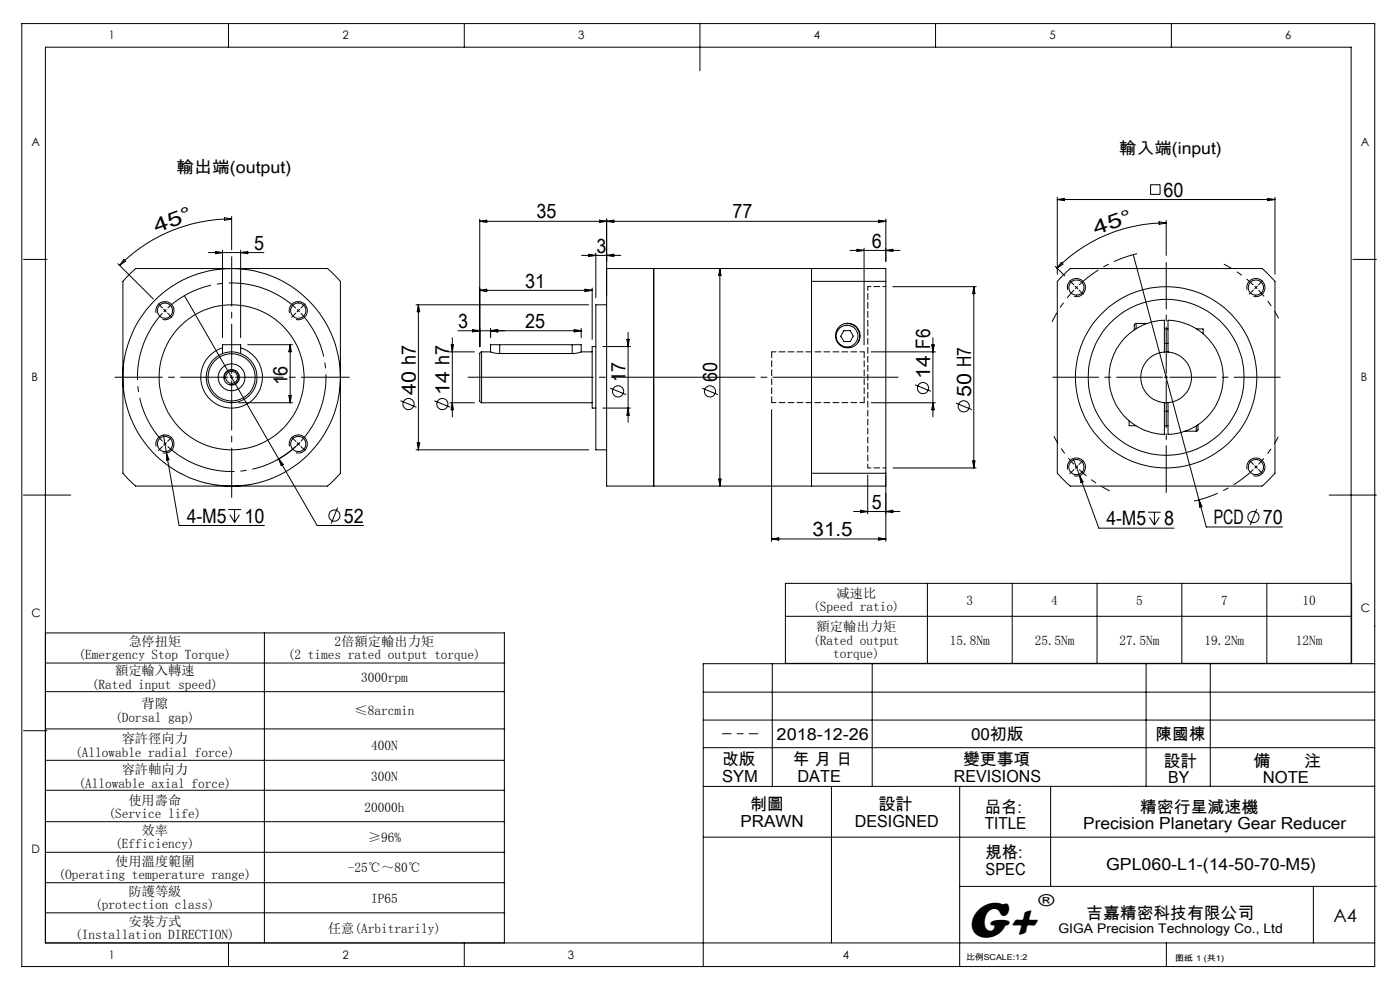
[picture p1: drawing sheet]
<svg xmlns="http://www.w3.org/2000/svg" width="297mm" height="210mm" viewBox="0 0 297 210" stroke-linecap="round" stroke-linejoin="round" font-family="sans-serif">
<g fill="none" stroke="#000" stroke-width=".21">
<path d="M4.6 5h287v200h-287zM48.5 5v5M98.5 5v5M148.5 5v10M198.5 5v5M248.5 5v5M244.1 39.2h2v2h-2zM5 55h5M25 55.9l7.5 7.5M26.3 55.1l.3 .3-1.2 .9zM27 58.6l1.8-1.6h40.7l.7 .6 2 2.1v40.7l-.6 .7-2.1 2h-40.7l-1.4-1.3-1.3-1.4v-40.7zM44.2 53.6h11.8"/>
<path d="M45.7 53.3l1.5 .3-1.5 .2zM47.2 53.1v18.5M47.6 46.2l1.5 .3-1.5 .2zM49.1 46.5a33.4 33.4 0 0 0-23.7 9.8M49.1 45.9v7.1M51 53.1v18.5M51 53.6l1.6-.3v.5zM101.8 46.9h86.1M101.8 46.5v27M101.8 46.9l1.5-.2v.5zM123.4 54.2h8.3M124.9 53.9l1.5 .3-1.5 .2z"/>
<path d="M126.4 53.7v9.4M127.2 46.7l3 .5v-.5l-3 .5zM128.7 46.5v16.3M128.7 54.2l1.5-.3v.5zM138.7 57v46.1M152.7 57v46.1M152.7 57l.3 1.4h-.5zM172.2 57v2.7M172.2 59.7h15.7M172.2 59.7v40.7M180.3 53.1h10.6M181.8 52.9l1.5 .2-1.5 .3z"/>
<path d="M183.3 52.6v20.6M186.4 46.7l1.5 .2-1.5 .3zM187.9 53.1l1.5-.2v.5zM187.9 46.5v8.9M187.9 59.7v-2.7h-59.2v46.1h59.2v-2.7M187.9 59.7v40.7M223.9 56.5l2 2M224.3 41.8v16.4M224.3 42.3h46.2M224.3 42.3l1.5-.2v.5zM225.1 55.7l.4 .3-1.3 .9zM225.3 58.6l1.7-1.6h40.8l.7 .6 2 2.1v40.7l-1 1.1-1.7 1.6h-40.8l-.7-.6-2-2.1v-40.7z"/>
<path d="M240.4 54l15.5 57.8h16.2M245.9 47.1l1.5 .2-1.5 .3zM247.4 47.3a32.6 32.6 0 0 0-23.2 9.6M247.4 46.8v7.4M269 42.1l1.5 .2-1.5 .3zM270.5 41.8v16.4M287 55h5M33.1 66.4a1.92 1.92 0 0 1 1.7-2.4 1.92 1.92 0 0 1 2.1 2.1 1.92 1.92 0 0 1-2.4 1.7M34.7 65.6l.6 .6M35.3 65.6l-.6 .6M39.1 62.7l28.2 48.8h9.8M47.2 73.8a6.5 6.5 0 0 0-3.4 10 6.5 6.5 0 0 0 10.6 0 6.5 6.5 0 0 0-3.4-10"/>
<path d="M47.2 75v-1.9h3.8v1.9M52.6 73.1h9.5M61.4 66.4a1.92 1.92 0 0 1 1.7-2.4 1.92 1.92 0 0 1 2.1 2.1 1.92 1.92 0 0 1-2.4 1.7M61.6 73.1v12.3M61.6 73.1l.2 1.5h-.5zM88.3 64.7h36.6M88.8 64.7v30.7M88.8 64.7l.2 1.4h-.5zM95.5 74.6h5.1M95.7 73.2h.5l-.2 1.4zM96 71.6v16.8M97.2 70.2h26.1"/>
<path d="M100.3 69.9l1.5 .3-1.5 .2zM101.8 61.6l1.5-.3v.6zM101.8 61.6h23.8M102.2 74.6l-.4 .4v10.1l.4 .3M102.2 74.6v10.8M102.2 74.6h1.9M104.1 69.7v1.9M104.1 70.2l1.5-.3v.5zM104.1 74.6l1.9 .4M106 73.1h-1.9v1.5M106 73.1h15.4M106 75h15.4"/>
<path d="M106 73.1v1.9M121.4 73.1h1.9v1.5M121.4 73.1v1.9M121.8 69.9l1.5 .3-1.5 .2zM123.3 74.6l-1.9 .4M123.3 74.6h2.3M123.3 69.7v1.9M124.1 61.3l1.5 .3-1.5 .3zM125.6 61.1v10.9M126.4 73.5h-.8v13.1h.8M127.9 73.5h5.8M128.7 64.7h-2.3v30.7h2.3"/>
<path d="M133 72h.5l-.3 1.5zM133.2 70.5v19.1M179 70.2l1.3-.1 .7 1.2-.6 1.2h-1.4l-.6-1.2zM179.3 68.6a2.69 2.69 0 0 1 2.6 1.2 2.69 2.69 0 0 1 .1 2.8M184.8 74.6h13.6M189.4 60.8h17.7M197.7 73.2h.5l-.3 1.4zM197.9 71.6v16.8M206.6 60.8v38.5M206.6 60.8l.2 1.5h-.5zM226.5 61.5a1.92 1.92 0 0 1 1.7-2.4 1.92 1.92 0 0 1 2.1 2.1 1.92 1.92 0 0 1-2.4 1.7M228.1 60.7l.3 .3"/>
<path d="M228.4 61l-.3 .3M228.4 61l.2 .3M228.6 60.7l-.2 .3M241 68.6l-.4 .3v1.1M241 68.6v1.1M241 68.6h2.4M247 74.7v-6.8a12.1 12.1 0 0 0-11.7 12.1 12.1 12.1 0 0 0 11.7 12.1v-6.7M247 74.7a5.4 5.4 0 0 0-5 5.3 5.4 5.4 0 0 0 5 5.4M247 74.7h.8M247 69.8h.8M247 72.8h.8M247.8 74.7a5.4 5.4 0 0 1 5 5.3 5.4 5.4 0 0 1-5 5.4"/>
<path d="M247.8 74.7v-6.8a12.1 12.1 0 0 1 11.7 12.1 12.1 12.1 0 0 1-11.7 12.1v-6.7M253.8 69.8h1.4v1M264.6 61.5a1.92 1.92 0 0 1 1.7-2.4 1.92 1.92 0 0 1 2.1 2.1 1.92 1.92 0 0 1-2.5 1.7M33.1 94.7a1.93 1.93 0 0 1 1.7-2.4 1.93 1.93 0 0 1 2.1 2.1 1.93 1.93 0 0 1-2.4 1.7M34.7 92.3l.6 3.8M35.3 96.1l2.7 15.4h18.1M35.3 96.1l.5 1.4-.5 .1zM47.7 80.4a1.54 1.54 0 0 1 1.3-1.9 1.54 1.54 0 0 1 1.7 1.7 1.54 1.54 0 0 1-2 1.3M48.9 85.4h.2M50.6 85.4h11.5M59.1 97.4l1 1.1-.4 .3zM61.3 83.9h.5l-.2 1.5z"/>
<path d="M61.4 94.7a1.93 1.93 0 0 1 1.7-2.4 1.93 1.93 0 0 1 2.1 2.1 1.93 1.93 0 0 1-2.4 1.7M63.6 93.8a19.7 19.7 0 0 1-4.9 3.8M84.9 85l3.4 1.4M88.3 95.4h36.6M88.5 93.9h.5l-.2 1.5zM92.1 85l3.4 1.4M95.5 85.4h5.1M96 85.4l.2 1.5h-.5zM102.2 85.4h23.4M127.9 86.6h5.8M129.4 82.3l3.4 1.4M133.2 86.6l.3 1.5h-.5z"/>
<path d="M148.9 82.3l3.4 1.4M163.7 86.9v27.9M184.8 85.4h13.6M189.4 99.3h17.7M194.1 81.6l3.4 1.4M197.9 85.4l.3 1.5h-.5zM202.8 85.5l3.4 1.4M206.3 97.8h.5l-.2 1.5zM226.5 99.6a1.92 1.92 0 0 1 1.6-2.4 1.92 1.92 0 0 1 2.1 2 1.92 1.92 0 0 1-2.3 1.7M227.7 97.3l1.3 3.6M239.5 89.3v1h1.5M247 85.4h.8"/>
<path d="M247 87.2h.8M247 90.3h.8M251.4 91.5h2.4M253.8 90.3v1.2M254.1 90.1v1.1l-.3 .3M264.6 99.6a1.92 1.92 0 0 1 1.7-2.4 1.92 1.92 0 0 1 2.1 2 1.92 1.92 0 0 1-2.5 1.7M5 105h10M48.4 108.1h2.8M48.8 109.2l1 1.6M49.8 108.1v2.7M50.8 109.2l-1 1.6M71.6 107.7l-1.3 3.3"/>
<path d="M152.5 101.6h.5l-.3 1.5zM163.7 114.3h24.2M163.7 114.3l1.5-.2v.5zM172.2 100.4v2.7M172.2 100.4h15.7M181.1 108.5h9.8M182.6 108.2l1.5 .3-1.5 .3zM184.1 100.8v8.2M186.4 114.1l1.5 .2-1.5 .3zM187.9 100.8v14M187.9 108.5l1.5-.3v.6zM229 100.9l4.1 11.1h16"/>
<path d="M229 100.9l.8 1.3-.5 .2zM243.6 108.6h2.6M243.9 109.7l1 1.7M244.9 108.6v2.8M245.9 109.7l-1 1.7M254.4 106l.6 1.4-.5 .2zM266.6 108l-1.4 3.4M282 105h10M9.6 134.3h97.4v65.7M56.1 134.3v65.7M166.6 123.7h120.1v17h-120.1zM166.6 130.7h120.1"/>
<path d="M196.7 123.7v17M214.7 123.7v17M232.7 123.7v17M250.7 123.7v17M268.7 123.7v17M5 155h5M9.6 140.6h97.4M9.6 146.7h97.4M9.6 154.6h97.4M149.2 152.7h142.4M149.2 146.8h142.4M149.2 158.6h142.4"/>
<path d="M163.8 140.8v26M185 140.8v26M243.1 140.8v26M256.8 140.8v26M286.6 140.8v-130.8h-277v190h282M291.6 140.8h-142.4v64.2M9.6 161.3h97.4M9.6 167.6h97.4M9.6 174.3h97.4M149.2 177.6h142.4M176.4 166.8v33.2M203.6 166.8v38.2"/>
<path d="M222.9 166.8v21.2M291.6 166.8h-142.4M9.6 180.8h97.4M9.6 187.2h97.4M9.6 193.6h97.4M203.6 188h88.4M278.6 188v12M48.5 200v5M98.5 200v5M247.4 200v5"/>
<circle cx="35" cy="65.9" r="1.61"/>
<circle cx="63.3" cy="65.9" r="1.61"/>
<circle cx="179.7" cy="71.3" r="2.31"/>
<circle cx="179.8" cy="71.2" r="2.62"/>
<circle cx="228.4" cy="61" r="1.61"/>
<circle cx="266.4" cy="61" r="1.61"/>
<circle cx="35" cy="94.2" r="1.61"/>
<circle cx="49.1" cy="80" r="2.85"/>
<circle cx="49.1" cy="80" r="23.1"/>
<circle cx="49.1" cy="80" r="15.4"/>
<circle cx="49.1" cy="80" r="5"/>
<circle cx="49.1" cy="80" r="5.4"/>
<circle cx="49.1" cy="80" r="1.27"/>
<circle cx="49.1" cy="80" r="1.66"/>
<circle cx="63.3" cy="94.2" r="1.61"/>
<circle cx="86.7" cy="85.7" r="1.19"/>
<circle cx="93.8" cy="85.7" r="1.18"/>
<circle cx="131.1" cy="83" r="1.18"/>
<circle cx="150.6" cy="83" r="1.18"/>
<circle cx="195.8" cy="82.3" r="1.19"/>
<circle cx="204.5" cy="86.2" r="1.18"/>
<circle cx="228.4" cy="99.1" r="1.61"/>
<circle cx="247.4" cy="80" r="16.5"/>
<circle cx="247.4" cy="80" r="19.2"/>
<circle cx="266.4" cy="99.1" r="1.61"/>
<circle cx="70.9" cy="109.4" r="1.2"/>
<circle cx="265.9" cy="109.7" r="1.18"/>
</g>
<path d="M227.8 61.5a26.9 26.9 0 0 0-4.6 6.8" fill="none" stroke="#000" stroke-width=".21" stroke-dasharray="30.5 1.3 1.3 1.3" stroke-dashoffset="28.3" stroke-linecap="butt"/>
<path d="M228.9 60.4a26.9 26.9 0 0 1 12.3-6.6" fill="none" stroke="#000" stroke-width=".21" stroke-dasharray="30.5 1.3 1.3 1.3" stroke-dashoffset="25.3" stroke-linecap="butt"/>
<path d="M63.3 65.9l-.3-.3M63.3 65.9l.3 .3M266.4 61l-.2-.3M266.4 61l.3 .3M35 94.2l.3 .2M35 94.2l-.3-.3M63.3 94.2l.3-.3M63.3 94.2l-.3 .2M228.4 99.1l.2 .2M228.4 99.1l-.3-.3M266.4 99.1l.3-.3M266.4 99.1l-.2 .2" fill="none" stroke="#000" stroke-width=".21" stroke-dasharray="30.5 1.3 1.3 1.3" stroke-linecap="butt"/>
<path d="M265.9 60.4a26.9 26.9 0 0 0-6.3-4.4" fill="none" stroke="#000" stroke-width=".21" stroke-dasharray="30.5 1.3 1.3 1.3" stroke-dashoffset="28.5" stroke-linecap="butt"/>
<path d="M267 61.5a26.9 26.9 0 0 1 4.3 6M227.8 98.5a26.9 26.9 0 0 1-4.2-6" fill="none" stroke="#000" stroke-width=".21" stroke-dasharray="30.5 1.3 1.3 1.3" stroke-dashoffset="28.7" stroke-linecap="butt"/>
<path d="M267 98.5a26.9 26.9 0 0 0 4.2-5.8" fill="none" stroke="#000" stroke-width=".21" stroke-dasharray="30.5 1.3 1.3 1.3" stroke-dashoffset="28.8" stroke-linecap="butt"/>
<path d="M265.9 99.6a26.9 26.9 0 0 1-12.6 6.7" fill="none" stroke="#000" stroke-width=".21" stroke-dasharray="30.5 1.3 1.3 1.3" stroke-dashoffset="25.2" stroke-linecap="butt"/>
<path d="M228.9 99.6a26.9 26.9 0 0 0 6.5 4.5" fill="none" stroke="#000" stroke-width=".21" stroke-dasharray="30.5 1.3 1.3 1.3" stroke-dashoffset="28.4" stroke-linecap="butt"/>
<path d="M34.5 66.4a20 20 0 0 0 0 27.2M62.7 65.3a20 20 0 0 0-27.1 0M35.6 94.7a20 20 0 0 0 27.1 0M63.8 93.6a20 20 0 0 0 0-27.2" fill="none" stroke="#000" stroke-width=".21" stroke-dasharray="30.5 1.3 1.3 1.3" stroke-dashoffset="14.9" stroke-linecap="butt"/>
<path d="M99.3 80h91.2" fill="none" stroke="#000" stroke-width=".21" stroke-dasharray="30.5 1.3 1.3 1.3" stroke-dashoffset="3.9"/>
<path d="M153.3 155.6h7.5" fill="none" stroke="#000" stroke-width=".21" stroke-dasharray="30.5 1.3 1.3 1.3" stroke-dashoffset="28.6"/>
<path d="M187.9 60.8h-3.8M184.1 99.3h3.8" fill="none" stroke="#000" stroke-width=".21" stroke-dasharray="1.3 .6" stroke-dashoffset=".6"/>
<path d="M184.1 99.3v-38.5" fill="none" stroke="#000" stroke-width=".21" stroke-dasharray="1.3 .6" stroke-dashoffset=".5"/>
<path d="M163.7 85.4v-10.8M183.3 85.4v-10.8" fill="none" stroke="#000" stroke-width=".21" stroke-dasharray="1.3 .6"/>
<path d="M183.3 74.6h-19.6M163.7 85.4h19.6" fill="none" stroke="#000" stroke-width=".21" stroke-dasharray="1.3 .6" stroke-dashoffset=".4"/>
<g fill="none" stroke="#000" stroke-width=".21" stroke-dasharray="30.5 1.3 1.3 1.3">
<path d="M34.5 65.3l-.9-.8M35.6 66.4l.8 .9M62.7 66.4l-.8 .9M63.3 65.9l.3-.3M63.3 65.9l-.3 .2M63.8 65.3l.9-.8M227.8 60.4l-.8-.8M228.9 61.5l.9 .9M265.9 61.5l-.9 .9M266.4 61l.3-.3M266.4 61l-.2 .3M267 60.4l.9-.8"/>
<path d="M34.5 94.7l-.9 .9M35 94.2l-.3 .2M35 94.2l.3-.3M35.6 93.6l.8-.9M49.2 80v-.4M49.2 80h-.4M49.2 80v.4M49.2 80h.3M62.7 93.6l-.8-.9M63.3 94.2l.3 .2M63.3 94.2l-.3-.3M63.8 94.7l.9 .9"/>
<path d="M227.8 99.6l-.8 .9M228.4 99.1l-.3 .2M228.4 99.1l.2-.3M228.9 98.5l.9-.9M247.4 80v-.4M247.4 80h-.4M247.4 80v.4M247.4 80h.4M265.9 98.5l-.9-.9M266.4 99.1l.3 .2M266.4 99.1l-.2-.3M267 99.6l.9 .9"/>
</g>
<path d="M247.4 79.3v-23.6" fill="none" stroke="#000" stroke-width=".21" stroke-dasharray="30.5 1.3 1.3 1.3" stroke-dashoffset="20.6"/>
<path d="M246.6 80h-23.3M248.2 80h23.4" fill="none" stroke="#000" stroke-width=".21" stroke-dasharray="30.5 1.3 1.3 1.3" stroke-dashoffset="20.7"/>
<path d="M247.4 80.8v23.7" fill="none" stroke="#000" stroke-width=".21" stroke-dasharray="30.5 1.3 1.3 1.3" stroke-dashoffset="20.5"/>
<path d="M49.2 79.3v-24.9M49.2 80.8v24.7" fill="none" stroke="#000" stroke-width=".21" stroke-dasharray="30.5 1.3 1.3 1.3" stroke-dashoffset="20"/>
<path d="M48.4 80h-24" fill="none" stroke="#000" stroke-width=".21" stroke-dasharray="30.5 1.3 1.3 1.3" stroke-dashoffset="20.4"/>
<path d="M49.9 80h24.2" fill="none" stroke="#000" stroke-width=".21" stroke-dasharray="30.5 1.3 1.3 1.3" stroke-dashoffset="20.3"/>
<text font-size="11" x="205.1" y="198.7">G+</text>
<g font-size="4.2">
<text x="246.9" y="41.7">60</text>
<text x="113.8" y="46.3">35</text>
<text x="155.4" y="46.3">77</text>
<text x="33.2" y="49.5" transform="rotate(-21 33.2 49.5)">4 5 °</text>
<text x="53.9" y="53">5</text>
<text x="126.5" y="53.6">3</text>
<text x="185" y="52.5">6</text>
<text x="232.5" y="49.9" transform="rotate(-19 232.5 49.9)">4 5 °</text>
<text x="111.4" y="61">31</text>
<text x="97.2" y="69.6">3</text>
<text x="111.4" y="69.6">25</text>
<text x="197.3" y="74" transform="rotate(-90 197.3 74)">F6</text>
<text x="61" y="81.8" transform="rotate(-90 61 81.8)">16</text>
<text x="88.2" y="83.7" transform="rotate(-90 88.2 83.7)">40 h7</text>
<text x="95.4" y="83.7" transform="rotate(-90 95.4 83.7)">14 h7</text>
<text x="132.7" y="81" transform="rotate(-90 132.7 81)">17</text>
<text x="152.2" y="81" transform="rotate(-90 152.2 81)">60</text>
<text x="197.3" y="80.3" transform="rotate(-90 197.3 80.3)">14</text>
<text x="206" y="84.2" transform="rotate(-90 206 84.2)">50 H7</text>
<text x="185" y="107.9">5</text>
<text x="39.6" y="110.9">4-M5</text>
<text x="51.9" y="110.9">10</text>
<text x="72.9" y="110.9">52</text>
<text x="172.4" y="113.7">31.5</text>
<text x="234.7" y="111.4">4-M5</text>
<text x="247" y="111.4">8</text>
<text x="257.5" y="111.2">PCD</text>
<text x="267.9" y="111.2">70</text>
</g>
<text font-size="3.9" x="282.9" y="195.5">A4</text>
<g font-size="3.5">
<text x="237.4" y="32.7">輸入端(input)</text>
<text x="37.4" y="36.7">輸出端(output)</text>
<text x="164.8" y="157">2018-12-26</text>
<text x="206" y="157">00初版</text>
<text x="245.2" y="157">陳國棟</text>
<text x="153.2" y="162.3">改版</text>
<text x="153.2" y="165.8">SYM</text>
<text x="168.2" y="162.3">年 月 日</text>
<text x="169.2" y="165.8">DATE</text>
<text x="202.4" y="165.8">REVISIONS</text>
<text x="204.3" y="162.3">變更事項</text>
<text x="246.9" y="162.6">設計</text>
<text x="247.9" y="166.1">BY</text>
<text x="265.9" y="162.6">備</text>
<text x="267.9" y="166.1">NOTE</text>
<text x="276.6" y="162.6">注</text>
<text x="159.1" y="171.9">制圖</text>
<text x="186.4" y="171.9">設計</text>
<text x="208.9" y="172.4">品名:</text>
<text x="241.8" y="172.4">精密行星減速機</text>
<text x="157.1" y="175.4">PRAWN</text>
<text x="181.3" y="175.4">DESIGNED</text>
<text x="208.9" y="175.9">TITLE</text>
<text x="229.8" y="175.9">Precision Planetary Gear Reducer</text>
<text x="209.1" y="182.1">規格:</text>
<text x="209.1" y="185.6">SPEC</text>
<text x="234.7" y="184.6">GPL060-L1-(14-50-70-M5)</text>
<text x="220.3" y="192.2">®</text>
<text x="230.5" y="194.8">吉嘉精密科技有限公司</text>
</g>
<g font-size="2.8">
<text x="172.5" y="129.6">(Speed ratio)</text>
<text x="177.4" y="126.8">减速比</text>
<text x="205" y="128.2">3</text>
<text x="223" y="128.2">4</text>
<text x="241" y="128.2">5</text>
<text x="259" y="128.2">7</text>
<text x="276.3" y="128.2">10</text>
<text x="27.2" y="137">急停扭矩</text>
<text x="71" y="137">2倍額定輸出力矩</text>
<text x="172.5" y="136.7">(Rated output</text>
<text x="173.2" y="133.9">額定輸出力矩</text>
<text x="201.5" y="136.7">15.8Nm</text>
<text x="219.5" y="136.7">25.5Nm</text>
<text x="237.5" y="136.7">27.5Nm</text>
<text x="255.5" y="136.7">19.2Nm</text>
<text x="274.9" y="136.7">12Nm</text>
<text x="16.6" y="139.8">(Emergency Stop Torque)</text>
<text x="24.4" y="143.3">額定輸入轉速</text>
<text x="61.1" y="139.8">(2 times rated output torque)</text>
<text x="176.7" y="139.6">torque)</text>
<text x="19.5" y="146.1">(Rated input speed)</text>
<text x="76.6" y="144.7">3000rpm</text>
<text x="24.4" y="153.1">(Dorsal gap)</text>
<text x="30" y="150.2">背隙</text>
<text x="75.2" y="151.7">≤8arcmin</text>
<text x="15.9" y="160.5">(Allowable radial force)</text>
<text x="25.8" y="157.7">容許徑向力</text>
<text x="78.7" y="159.1">400N</text>
<text x="16.6" y="167">(Allowable axial force)</text>
<text x="25.8" y="164.2">容許軸向力</text>
<text x="78.7" y="165.6">300N</text>
<text x="23" y="173.6">(Service life)</text>
<text x="27.2" y="170.7">使用壽命</text>
<text x="77.3" y="172.2">20000h</text>
<text x="24.4" y="180">(Efficiency)</text>
<text x="30" y="177.1">效率</text>
<text x="78" y="178.5">≥96%</text>
<text x="24.4" y="183.6">使用溫度範圍</text>
<text x="73.8" y="185">-25℃～80℃</text>
<text x="12.4" y="186.4">(Operating temperature range)</text>
<text x="27.2" y="190">防護等級</text>
<text x="78.7" y="191.4">IP65</text>
<text x="20.2" y="192.9">(protection class)</text>
<text x="27.2" y="196.4">安裝方式</text>
<text x="69.6" y="197.8">任意(Arbitrarily)</text>
<text x="224.5" y="197.8">GIGA Precision Technology Co., Ltd</text>
<text x="16" y="199.2">(Installation DIRECTION)</text>
</g>
<g font-size="2.5">
<text x="23.1" y="8.4">1</text>
<text x="72.7" y="8.4">2</text>
<text x="122.7" y="8.4">3</text>
<text x="172.7" y="8.4">4</text>
<text x="222.7" y="8.4">5</text>
<text x="272.7" y="8.4">6</text>
<text x="6.7" y="30.9">A</text>
<text x="288.7" y="30.9">A</text>
<text x="6.7" y="80.9">B</text>
<text x="288.7" y="80.9">B</text>
<text x="6.7" y="130.9">C</text>
<text x="288.7" y="129.9">C</text>
<text x="6.7" y="180.9">D</text>
<text x="23.1" y="203.4">1</text>
<text x="72.7" y="203.4">2</text>
<text x="120.5" y="203.4">3</text>
<text x="178.8" y="203.4">4</text>
</g>
<g font-size="1.7">
<text x="204.9" y="203.7">比例SCALE:1:2</text>
<text x="249.3" y="203.8">图纸 1 (共1)</text>
</g>
</svg>
